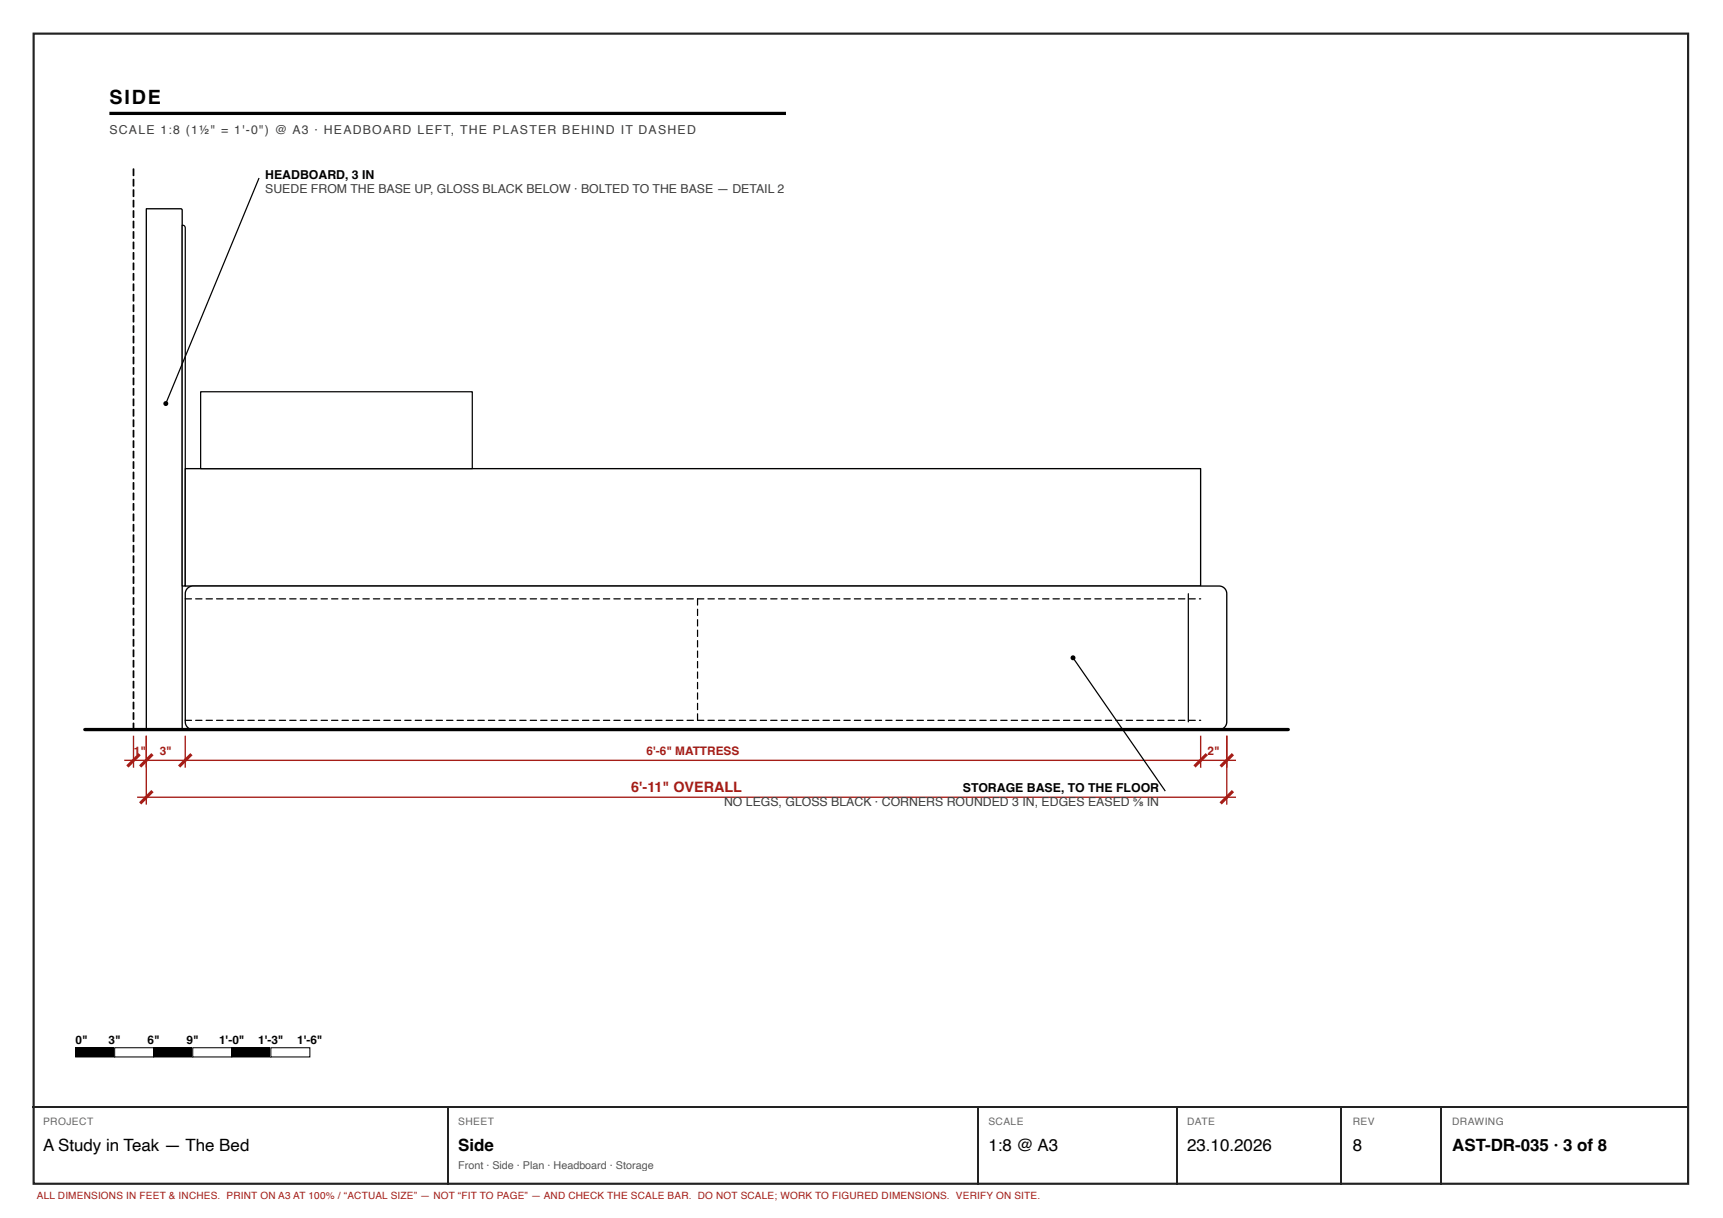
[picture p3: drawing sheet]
<svg xmlns="http://www.w3.org/2000/svg" width="420mm" height="297mm" viewBox="0 0 420 297" stroke-linecap="round" stroke-linejoin="round" font-family="sans-serif">
<path d="M8.2 8.2h403.5v280.5h-403.5z" fill="none" stroke="#222" stroke-width=".53"/>
<path d="M26.7 27.7h165" fill="none" stroke="#000" stroke-width=".79" stroke-linecap="butt"/>
<path d="M35.7 50.9h8.4l.3 .4v126.6h-8.7z" fill="#fff"/>
<path d="M35.7 50.9h8.4l.3 .4v126.6h-8.7z" fill="none" stroke="#000" stroke-width=".32"/>
<path d="M44.4 54.9a.66 .66 0 0 1 .8 .8v87.2h-.8z" fill="#fff"/>
<path d="M44.4 54.9a.66 .66 0 0 1 .8 .8v87.2h-.8z" fill="none" stroke="#000" stroke-width=".3"/>
<path d="M32.4 176.3h.4v1.6a.22 .22 0 0 1-.2 .2 .22 .22 0 0 1-.3-.2zM32.4 173.7l.4 .1v1.6a.22 .22 0 0 1-.2 .2 .22 .22 0 0 1-.3-.2zM32.4 171.2h.4v1.6a.22 .22 0 0 1-.2 .2 .22 .22 0 0 1-.3-.2zM32.4 168.6l.4 .1v1.6a.22 .22 0 0 1-.2 .2 .22 .22 0 0 1-.3-.2zM32.4 166.1h.4v1.6a.22 .22 0 0 1-.2 .2 .22 .22 0 0 1-.3-.2zM32.4 163.5l.4 .1v1.6a.22 .22 0 0 1-.2 .2 .22 .22 0 0 1-.3-.2zM32.4 161h.4v1.6a.22 .22 0 0 1-.2 .2 .22 .22 0 0 1-.3-.2zM32.4 158.4l.4 .1v1.6a.22 .22 0 0 1-.2 .2 .22 .22 0 0 1-.3-.2zM32.4 155.9h.4v1.6a.22 .22 0 0 1-.2 .2 .22 .22 0 0 1-.3-.2zM32.4 153.3l.4 .1v1.6a.22 .22 0 0 1-.2 .2 .22 .22 0 0 1-.3-.2zM32.4 150.8h.4v1.6a.22 .22 0 0 1-.2 .2 .22 .22 0 0 1-.3-.2zM32.4 148.2l.4 .1v1.6a.22 .22 0 0 1-.2 .2 .22 .22 0 0 1-.3-.2zM32.4 145.7h.4v1.6a.22 .22 0 0 1-.2 .2 .22 .22 0 0 1-.3-.2zM32.4 143.1l.4 .1v1.6a.22 .22 0 0 1-.2 .2 .22 .22 0 0 1-.3-.2zM32.4 140.6h.4v1.6a.22 .22 0 0 1-.2 .2 .22 .22 0 0 1-.3-.2zM32.4 138l.4 .1v1.6a.22 .22 0 0 1-.2 .2 .22 .22 0 0 1-.3-.2zM32.4 135.5h.4v1.6a.22 .22 0 0 1-.2 .2 .22 .22 0 0 1-.3-.2zM32.4 132.9l.4 .1v1.6a.22 .22 0 0 1-.2 .2 .22 .22 0 0 1-.3-.2zM32.4 130.4h.4v1.6a.22 .22 0 0 1-.2 .2 .22 .22 0 0 1-.3-.2zM32.4 127.8l.4 .1v1.6a.22 .22 0 0 1-.2 .2 .22 .22 0 0 1-.3-.2zM32.4 125.3h.4v1.6a.22 .22 0 0 1-.2 .2 .22 .22 0 0 1-.3-.2zM32.4 122.7l.4 .1v1.6a.22 .22 0 0 1-.2 .2 .22 .22 0 0 1-.3-.2zM32.4 120.2h.4v1.6a.22 .22 0 0 1-.2 .2 .22 .22 0 0 1-.3-.2zM32.4 117.6l.4 .1v1.6a.22 .22 0 0 1-.2 .2 .22 .22 0 0 1-.3-.2zM32.4 115.1h.4v1.6a.22 .22 0 0 1-.2 .2 .22 .22 0 0 1-.3-.2zM32.4 112.5l.4 .1v1.6a.22 .22 0 0 1-.2 .2 .22 .22 0 0 1-.3-.2zM32.4 110h.4v1.6a.22 .22 0 0 1-.2 .2 .22 .22 0 0 1-.3-.2zM32.4 107.4l.4 .1v1.6a.22 .22 0 0 1-.2 .2 .22 .22 0 0 1-.3-.2zM32.4 104.9h.4v1.6a.22 .22 0 0 1-.2 .2 .22 .22 0 0 1-.3-.2zM32.4 102.3l.4 .1v1.6a.22 .22 0 0 1-.2 .2 .22 .22 0 0 1-.3-.2zM32.4 99.8h.4v1.6a.22 .22 0 0 1-.2 .2 .22 .22 0 0 1-.3-.2zM32.4 97.2l.4 .1v1.6a.22 .22 0 0 1-.2 .2 .22 .22 0 0 1-.3-.2zM32.4 94.7h.4v1.6a.22 .22 0 0 1-.2 .2 .22 .22 0 0 1-.3-.2zM32.4 92.1l.4 .1v1.6a.22 .22 0 0 1-.2 .2 .22 .22 0 0 1-.3-.2zM32.4 89.6h.4v1.6a.22 .22 0 0 1-.2 .2 .22 .22 0 0 1-.3-.2zM32.4 87l.4 .1v1.6a.22 .22 0 0 1-.2 .2 .22 .22 0 0 1-.3-.2zM32.4 84.5h.4v1.6a.22 .22 0 0 1-.2 .2 .22 .22 0 0 1-.3-.2zM32.4 81.9l.4 .1v1.6a.22 .22 0 0 1-.2 .2 .22 .22 0 0 1-.3-.2zM32.4 79.4h.4v1.6a.22 .22 0 0 1-.2 .2 .22 .22 0 0 1-.3-.2zM32.4 76.8l.4 .1v1.6a.22 .22 0 0 1-.2 .2 .22 .22 0 0 1-.3-.2zM32.4 74.3h.4v1.6a.22 .22 0 0 1-.2 .2 .22 .22 0 0 1-.3-.2zM32.4 71.7l.4 .1v1.6a.22 .22 0 0 1-.2 .2 .22 .22 0 0 1-.3-.2zM32.4 69.2h.4v1.6a.22 .22 0 0 1-.2 .2 .22 .22 0 0 1-.3-.2zM32.4 66.6l.4 .1v1.6a.22 .22 0 0 1-.2 .2 .22 .22 0 0 1-.3-.2zM32.4 64.1h.4v1.6a.22 .22 0 0 1-.2 .2 .22 .22 0 0 1-.3-.2zM32.4 61.5l.4 .1v1.6a.22 .22 0 0 1-.2 .2 .22 .22 0 0 1-.3-.2zM32.4 59h.4v1.6a.22 .22 0 0 1-.2 .2 .22 .22 0 0 1-.3-.2zM32.4 56.4l.4 .1v1.6a.22 .22 0 0 1-.2 .2 .22 .22 0 0 1-.3-.2zM32.4 53.9h.4v1.6a.22 .22 0 0 1-.2 .2 .22 .22 0 0 1-.3-.2zM32.4 51.3l.4 .1v1.6a.22 .22 0 0 1-.2 .2 .22 .22 0 0 1-.3-.2zM32.4 48.8h.4v1.6a.22 .22 0 0 1-.2 .2 .22 .22 0 0 1-.3-.2zM32.4 46.2l.4 .1v1.6a.22 .22 0 0 1-.2 .2 .22 .22 0 0 1-.3-.2zM32.4 43.7h.4v1.6a.22 .22 0 0 1-.2 .2 .22 .22 0 0 1-.3-.2zM32.4 41.1l.4 .1v1.6a.22 .22 0 0 1-.2 .2 .22 .22 0 0 1-.3-.2z" fill="#000"/>
<path d="M45.2 114.3h247.6v28.6h-247.6z" fill="#fff"/>
<path d="M45.2 114.3h247.6v28.6h-247.6z" fill="none" stroke="#000" stroke-width=".32"/>
<path d="M48.9 95.5h66.3v18.8h-66.3z" fill="#fff"/>
<path d="M48.9 95.5h66.3v18.8h-66.3z" fill="none" stroke="#000" stroke-width=".3"/>
<path d="M45.7 143.5l.6-.5 .8-.1h250.2a1.88 1.88 0 0 1 1.9 1.9v31.2a1.88 1.88 0 0 1-1.9 1.9h-250.2a1.87 1.87 0 0 1-1.9-1.9v-31.2l.1-.7z" fill="#fff"/>
<path d="M45.7 143.5l.6-.5 .8-.1h250.2a1.88 1.88 0 0 1 1.9 1.9v31.2a1.88 1.88 0 0 1-1.9 1.9h-250.2a1.87 1.87 0 0 1-1.9-1.9v-31.2l.1-.7z" fill="none" stroke="#000" stroke-width=".32"/>
<g fill="#000">
<path d="M18.4 255.5h9.6v2.2h-9.6z"/>
<path d="M45.1 145.9h1.6l.1 .1-.1 .2h-1.5zM47.6 145.9h1.6l.2 .1-.2 .2h-1.5zM50.2 145.9h1.6l.1 .1-.1 .2h-1.5zM52.7 145.9h1.6l.2 .1-.2 .2h-1.5zM55.3 145.9h1.6l.1 .1-.1 .2h-1.5zM57.8 145.9h1.6l.2 .1-.2 .2h-1.5zM60.4 145.9h1.6l.1 .1-.1 .2h-1.5zM62.9 145.9h1.6l.2 .1-.2 .2h-1.5zM65.5 145.9h1.6l.1 .1-.1 .2h-1.5zM68 145.9h1.6l.2 .1-.2 .2h-1.5zM70.6 145.9h1.6l.1 .1-.1 .2h-1.5zM73.1 145.9h1.6l.2 .1-.2 .2h-1.5zM75.7 145.9h1.6l.1 .1-.1 .2h-1.5zM78.2 145.9h1.6l.2 .1-.2 .2h-1.5zM80.8 145.9h1.6l.1 .1-.1 .2h-1.5zM83.3 145.9h1.6l.2 .1-.2 .2h-1.5zM85.9 145.9h1.6l.1 .1-.1 .2h-1.5zM88.4 145.9h1.6l.2 .1-.2 .2h-1.5zM91 145.9h1.6l.1 .1-.1 .2h-1.5zM93.5 145.9h1.6l.2 .1-.2 .2h-1.5zM96.1 145.9h1.6l.1 .1-.1 .2h-1.5zM98.6 145.9h1.6l.2 .1-.2 .2h-1.5zM101.2 145.9h1.6l.1 .1-.1 .2h-1.5zM103.7 145.9h1.6l.2 .1-.2 .2h-1.5zM106.3 145.9h1.6l.1 .1-.1 .2h-1.5zM108.8 145.9h1.6l.2 .1-.2 .2h-1.5zM111.4 145.9h1.6l.1 .1-.1 .2h-1.5zM113.9 145.9h1.6l.2 .1-.2 .2h-1.5zM116.5 145.9h1.6l.1 .1-.1 .2h-1.5zM119 145.9h1.6l.2 .1-.2 .2h-1.5zM121.6 145.9h1.6l.1 .1-.1 .2h-1.5zM124.1 145.9h1.6l.2 .1-.2 .2h-1.5zM126.7 145.9h1.6l.1 .1-.1 .2h-1.5zM129.2 145.9h1.6l.2 .1-.2 .2h-1.5zM131.8 145.9h1.6l.1 .1-.1 .2h-1.5zM134.3 145.9h1.6l.2 .1-.2 .2h-1.5zM136.9 145.9h1.6l.1 .1-.1 .2h-1.5zM139.4 145.9h1.6l.2 .1-.2 .2h-1.5zM142 145.9h1.6l.1 .1-.1 .2h-1.5zM144.5 145.9h1.6l.2 .1-.2 .2h-1.5zM147.1 145.9h1.6l.1 .1-.1 .2h-1.5zM149.6 145.9h1.6l.2 .1-.2 .2h-1.5zM152.2 145.9h1.6l.1 .1-.1 .2h-1.5zM154.7 145.9h1.6l.2 .1-.2 .2h-1.5zM157.3 145.9h1.6l.1 .1-.1 .2h-1.5zM159.8 145.9h1.6l.2 .1-.2 .2h-1.5zM162.4 145.9h1.6l.1 .1-.1 .2h-1.5zM164.9 145.9h1.6l.2 .1-.2 .2h-1.5zM167.5 145.9h1.6l.1 .1-.1 .2h-1.5zM170 145.9h1.6l.2 .1-.2 .2h-1.5zM172.6 145.9h1.6l.1 .1-.1 .2h-1.5zM175.1 145.9h1.6l.2 .1-.2 .2h-1.5zM177.7 145.9h1.6l.1 .1-.1 .2h-1.5zM180.2 145.9h1.6l.2 .1-.2 .2h-1.5zM182.8 145.9h1.6l.1 .1-.1 .2h-1.5zM185.3 145.9h1.6l.2 .1-.2 .2h-1.5zM187.9 145.9h1.6l.1 .1-.1 .2h-1.5zM190.4 145.9h1.6l.2 .1-.2 .2h-1.5zM193 145.9h1.6l.1 .1-.1 .2h-1.5zM195.5 145.9h1.6l.2 .1-.2 .2h-1.5zM198.1 145.9h1.6l.1 .1-.1 .2h-1.5zM200.6 145.9h1.6l.2 .1-.2 .2h-1.5zM203.2 145.9h1.6l.1 .1-.1 .2h-1.5zM205.7 145.9h1.6l.2 .1-.2 .2h-1.5zM208.3 145.9h1.6l.1 .1-.1 .2h-1.5zM210.8 145.9h1.6l.2 .1-.2 .2h-1.5zM213.4 145.9h1.6l.1 .1-.1 .2h-1.5zM215.9 145.9h1.6l.2 .1-.2 .2h-1.5zM218.5 145.9h1.6l.1 .1-.1 .2h-1.5zM221 145.9h1.6l.2 .1-.2 .2h-1.5zM223.6 145.9h1.6l.1 .1-.1 .2h-1.5zM226.1 145.9h1.6l.2 .1-.2 .2h-1.5zM228.7 145.9h1.6l.1 .1-.1 .2h-1.5zM231.2 145.9h1.6l.2 .1-.2 .2h-1.5zM233.8 145.9h1.6l.1 .1-.1 .2h-1.5zM236.3 145.9h1.6l.2 .1-.2 .2h-1.5zM238.9 145.9h1.6l.1 .1-.1 .2h-1.5zM241.4 145.9h1.6l.2 .1-.2 .2h-1.5zM244 145.9h1.6l.1 .1-.1 .2h-1.5zM246.5 145.9h1.6l.2 .1-.2 .2h-1.5zM249.1 145.9h1.6l.1 .1-.1 .2h-1.5zM251.6 145.9h1.6l.2 .1-.2 .2h-1.5zM254.2 145.9h1.6l.1 .1-.1 .2h-1.5zM256.7 145.9h1.6l.2 .1-.2 .2h-1.5zM259.3 145.9h1.6l.1 .1-.1 .2h-1.5zM261.8 145.9h1.6l.2 .1-.2 .2h-1.5zM264.4 145.9h1.6l.1 .1-.1 .2h-1.5zM266.9 145.9h1.6l.2 .1-.2 .2h-1.5zM269.5 145.9h1.6l.1 .1-.1 .2h-1.5zM272 145.9h1.6l.2 .1-.2 .2h-1.5zM274.6 145.9h1.6l.1 .1-.1 .2h-1.5zM277.1 145.9h1.6l.2 .1-.2 .2h-1.5zM279.7 145.9h1.6l.1 .1-.1 .2h-1.5zM282.2 145.9h1.6l.2 .1-.2 .2h-1.5zM284.8 145.9h1.6l.1 .1-.1 .2h-1.5zM287.3 145.9h1.6l.2 .1-.2 .2h-1.5zM289.9 145.9h1.6l.1 .1-.1 .2h-1.5zM292.4 145.9h.5v.2l-.4 .1z"/>
<path d="M170 145.9l.3 .1v1.5l-.2 .2-.1-.2zM170 148.5l.3 .1v1.5l-.2 .1-.1-.1zM170 151l.3 .1v1.5l-.2 .2-.1-.2zM170 153.6l.3 .1v1.5l-.2 .1-.1-.1zM170 156.1l.3 .1v1.5l-.2 .2-.1-.2zM170 158.7l.3 .1v1.5l-.2 .1-.1-.1zM170 161.2l.3 .1v1.5l-.2 .2-.1-.2zM170 163.8l.3 .1v1.5l-.2 .1-.1-.1zM170 166.3l.3 .1v1.5l-.2 .2-.1-.2zM170 168.9l.3 .1v1.5l-.2 .1-.1-.1zM170 171.4l.3 .1v1.5l-.2 .2-.1-.2zM170 174l.3 .1v1.5l-.2 .1-.1-.1z"/>
<path d="M45.1 175.5h1.6l.1 .2-.1 .1h-1.5zM47.6 175.5h1.6l.2 .2-.2 .1h-1.5zM50.2 175.5h1.6l.1 .2-.1 .1h-1.5zM52.7 175.5h1.6l.2 .2-.2 .1h-1.5zM55.3 175.5h1.6l.1 .2-.1 .1h-1.5zM57.8 175.5h1.6l.2 .2-.2 .1h-1.5zM60.4 175.5h1.6l.1 .2-.1 .1h-1.5zM62.9 175.5h1.6l.2 .2-.2 .1h-1.5zM65.5 175.5h1.6l.1 .2-.1 .1h-1.5zM68 175.5h1.6l.2 .2-.2 .1h-1.5zM70.6 175.5h1.6l.1 .2-.1 .1h-1.5zM73.1 175.5h1.6l.2 .2-.2 .1h-1.5zM75.7 175.5h1.6l.1 .2-.1 .1h-1.5zM78.2 175.5h1.6l.2 .2-.2 .1h-1.5zM80.8 175.5h1.6l.1 .2-.1 .1h-1.5zM83.3 175.5h1.6l.2 .2-.2 .1h-1.5zM85.9 175.5h1.6l.1 .2-.1 .1h-1.5zM88.4 175.5h1.6l.2 .2-.2 .1h-1.5zM91 175.5h1.6l.1 .2-.1 .1h-1.5zM93.5 175.5h1.6l.2 .2-.2 .1h-1.5zM96.1 175.5h1.6l.1 .2-.1 .1h-1.5zM98.6 175.5h1.6l.2 .2-.2 .1h-1.5zM101.2 175.5h1.6l.1 .2-.1 .1h-1.5zM103.7 175.5h1.6l.2 .2-.2 .1h-1.5zM106.3 175.5h1.6l.1 .2-.1 .1h-1.5zM108.8 175.5h1.6l.2 .2-.2 .1h-1.5zM111.4 175.5h1.6l.1 .2-.1 .1h-1.5zM113.9 175.5h1.6l.2 .2-.2 .1h-1.5zM116.5 175.5h1.6l.1 .2-.1 .1h-1.5zM119 175.5h1.6l.2 .2-.2 .1h-1.5zM121.6 175.5h1.6l.1 .2-.1 .1h-1.5zM124.1 175.5h1.6l.2 .2-.2 .1h-1.5zM126.7 175.5h1.6l.1 .2-.1 .1h-1.5zM129.2 175.5h1.6l.2 .2-.2 .1h-1.5zM131.8 175.5h1.6l.1 .2-.1 .1h-1.5zM134.3 175.5h1.6l.2 .2-.2 .1h-1.5zM136.9 175.5h1.6l.1 .2-.1 .1h-1.5zM139.4 175.5h1.6l.2 .2-.2 .1h-1.5zM142 175.5h1.6l.1 .2-.1 .1h-1.5zM144.5 175.5h1.6l.2 .2-.2 .1h-1.5zM147.1 175.5h1.6l.1 .2-.1 .1h-1.5zM149.6 175.5h1.6l.2 .2-.2 .1h-1.5zM152.2 175.5h1.6l.1 .2-.1 .1h-1.5zM154.7 175.5h1.6l.2 .2-.2 .1h-1.5zM157.3 175.5h1.6l.1 .2-.1 .1h-1.5zM159.8 175.5h1.6l.2 .2-.2 .1h-1.5zM162.4 175.5h1.6l.1 .2-.1 .1h-1.5zM164.9 175.5h1.6l.2 .2-.2 .1h-1.5zM167.5 175.5h1.6l.1 .2-.1 .1h-1.5zM170 175.5h1.6l.2 .2-.2 .1h-1.5zM172.6 175.5h1.6l.1 .2-.1 .1h-1.5zM175.1 175.5h1.6l.2 .2-.2 .1h-1.5zM177.7 175.5h1.6l.1 .2-.1 .1h-1.5zM180.2 175.5h1.6l.2 .2-.2 .1h-1.5zM182.8 175.5h1.6l.1 .2-.1 .1h-1.5zM185.3 175.5h1.6l.2 .2-.2 .1h-1.5zM187.9 175.5h1.6l.1 .2-.1 .1h-1.5zM190.4 175.5h1.6l.2 .2-.2 .1h-1.5zM193 175.5h1.6l.1 .2-.1 .1h-1.5zM195.5 175.5h1.6l.2 .2-.2 .1h-1.5zM198.1 175.5h1.6l.1 .2-.1 .1h-1.5zM200.6 175.5h1.6l.2 .2-.2 .1h-1.5zM203.2 175.5h1.6l.1 .2-.1 .1h-1.5zM205.7 175.5h1.6l.2 .2-.2 .1h-1.5zM208.3 175.5h1.6l.1 .2-.1 .1h-1.5zM210.8 175.5h1.6l.2 .2-.2 .1h-1.5zM213.4 175.5h1.6l.1 .2-.1 .1h-1.5zM215.9 175.5h1.6l.2 .2-.2 .1h-1.5zM218.5 175.5h1.6l.1 .2-.1 .1h-1.5zM221 175.5h1.6l.2 .2-.2 .1h-1.5zM223.6 175.5h1.6l.1 .2-.1 .1h-1.5zM226.1 175.5h1.6l.2 .2-.2 .1h-1.5zM228.7 175.5h1.6l.1 .2-.1 .1h-1.5zM231.2 175.5h1.6l.2 .2-.2 .1h-1.5zM233.8 175.5h1.6l.1 .2-.1 .1h-1.5zM236.3 175.5h1.6l.2 .2-.2 .1h-1.5zM238.9 175.5h1.6l.1 .2-.1 .1h-1.5zM241.4 175.5h1.6l.2 .2-.2 .1h-1.5zM244 175.5h1.6l.1 .2-.1 .1h-1.5zM246.5 175.5h1.6l.2 .2-.2 .1h-1.5zM249.1 175.5h1.6l.1 .2-.1 .1h-1.5zM251.6 175.5h1.6l.2 .2-.2 .1h-1.5zM254.2 175.5h1.6l.1 .2-.1 .1h-1.5zM256.7 175.5h1.6l.2 .2-.2 .1h-1.5zM259.3 175.5h1.6l.1 .2-.1 .1h-1.5zM261.8 175.5h1.6l.2 .2-.2 .1h-1.5zM264.4 175.5h1.6l.1 .2-.1 .1h-1.5zM266.9 175.5h1.6l.2 .2-.2 .1h-1.5zM269.5 175.5h1.6l.1 .2-.1 .1h-1.5zM272 175.5h1.6l.2 .2-.2 .1h-1.5zM274.6 175.5h1.6l.1 .2-.1 .1h-1.5zM277.1 175.5h1.6l.2 .2-.2 .1h-1.5zM279.7 175.5h1.6l.1 .2-.1 .1h-1.5zM282.2 175.5h1.6l.2 .2-.2 .1h-1.5zM284.8 175.5h1.6l.1 .2-.1 .1h-1.5zM287.3 175.5h1.6l.2 .2-.2 .1h-1.5zM289.9 175.5h1.6l.1 .2-.1 .1h-1.5zM292.4 175.5h.5v.2l-.4 .1z"/>
<circle cx="40.4" cy="98.4" r=".6"/>
<circle cx="261.7" cy="160.4" r=".6"/>
</g>
<path d="M63.2 43.4l-22.8 55M289.8 144.8v31.2M261.7 160.4l22.5 32.5" fill="none" stroke="#000" stroke-width=".3"/>
<path d="M20.7 177.9h293.5" fill="none" stroke="#000" stroke-width=".81"/>
<path d="M32.6 179.4v7.8M35.7 179.4v16.8M45.2 179.4v7.8M292.8 179.4v7.8M299.2 179.4v16.8M30.3 185.4h271.1M33.4 194.4h268" fill="none" stroke="#a51d17" stroke-width=".33"/>
<path d="M34.1 183.9l-3 3M37.2 183.9l-3 3M37.2 192.9l-3 3M46.7 183.9l-3 3M294.3 183.9l-3 3M300.7 183.9l-3 3M300.7 192.9l-3 3" fill="none" stroke="#a51d17" stroke-width=".76" stroke-linecap="butt"/>
<path d="M18.4 255.5h9.6v2.2h-9.6z" fill="none" stroke="#000" stroke-width=".25"/>
<path d="M28 255.5h9.5v2.2h-9.5z" fill="#fff"/>
<path d="M28 255.5h9.5v2.2h-9.5zM37.5 255.5h9.5v2.2h-9.5z" fill="none" stroke="#000" stroke-width=".25"/>
<path d="M37.5 255.5h9.5v2.2h-9.5z" fill="#000"/>
<path d="M47 255.5h9.5v2.2h-9.5z" fill="#fff"/>
<path d="M47 255.5h9.5v2.2h-9.5zM56.5 255.5h9.5v2.2h-9.5z" fill="none" stroke="#000" stroke-width=".25"/>
<path d="M56.5 255.5h9.5v2.2h-9.5z" fill="#000"/>
<path d="M66.1 255.5h9.5v2.2h-9.5z" fill="#fff"/>
<path d="M66.1 255.5h9.5v2.2h-9.5z" fill="none" stroke="#000" stroke-width=".25"/>
<path d="M7.9 270h404.1M109.1 270.1v18.8M238.5 270.1v18.8M286.9 270.1v18.8M327.2 270.1v18.8M351.5 270.1v18.8" fill="none" stroke="#222" stroke-width=".26"/>
<text font-size="4.8" x="26.7" y="25.4">SIDE</text>
<g font-size="4.1">
<text x="10.5" y="280.7">A Study in Teak — The Bed</text>
<text x="111.8" y="280.7">Side</text>
<text x="241" y="280.7">1:8 @ A3</text>
<text x="289.5" y="280.7">23.10.2026</text>
<text x="329.9" y="280.7">8</text>
<text x="354.1" y="280.7">AST-DR-035 · 3 of 8</text>
</g>
<text font-size="3.5" fill="#a51d17" x="153.9" y="193.2">6'-11&quot; OVERALL</text>
<g font-size="3" fill="#3d3d3d">
<text x="26.7" y="32.6">SCALE 1:8 (1½&quot; = 1'-0&quot;) @ A3 · HEADBOARD LEFT, THE PLASTER BEHIND IT DASHED</text>
<text x="64.7" y="47.2">SUEDE FROM THE BASE UP, GLOSS BLACK BELOW · BOLTED TO THE BASE — DETAIL 2</text>
<text x="176.6" y="196.7">NO LEGS, GLOSS BLACK · CORNERS ROUNDED 3 IN, EDGES EASED ⅝ IN</text>
</g>
<g font-size="3">
<text x="64.7" y="43.7">HEADBOARD, 3 IN</text>
<text x="234.8" y="193.2">STORAGE BASE, TO THE FLOOR</text>
</g>
<g font-size="2.9" fill="#a51d17">
<text x="32.6" y="184.2">1&quot;</text>
<text x="39" y="184.2">3&quot;</text>
<text x="157.7" y="184.2">6'-6&quot; MATTRESS</text>
<text x="294.5" y="184.2">2&quot;</text>
</g>
<g font-size="2.9">
<text x="18.4" y="254.5">0&quot;</text>
<text x="26.5" y="254.5">3&quot;</text>
<text x="36" y="254.5">6&quot;</text>
<text x="45.5" y="254.5">9&quot;</text>
<text x="53.4" y="254.5">1'-0&quot;</text>
<text x="62.9" y="254.5">1'-3&quot;</text>
<text x="72.5" y="254.5">1'-6&quot;</text>
</g>
<text font-size="2.6" fill="#555" x="111.8" y="285">Front · Side · Plan · Headboard · Storage</text>
<g font-size="2.5" fill="#666">
<text x="10.5" y="274.4">PROJECT</text>
<text x="111.8" y="274.4">SHEET</text>
<text x="241" y="274.4">SCALE</text>
<text x="289.5" y="274.4">DATE</text>
<text x="329.9" y="274.4">REV</text>
<text x="354.1" y="274.4">DRAWING</text>
</g>
<text font-size="2.4" fill="#a51d17" x="9" y="292.4">ALL DIMENSIONS IN FEET &amp; INCHES. PRINT ON A3 AT 100% / “ACTUAL SIZE” — NOT “FIT TO PAGE” — AND CHECK THE SCALE BAR. DO NOT SCALE; WORK TO FIGURED DIMENSIONS. VERIFY ON SITE.</text>
</svg>
